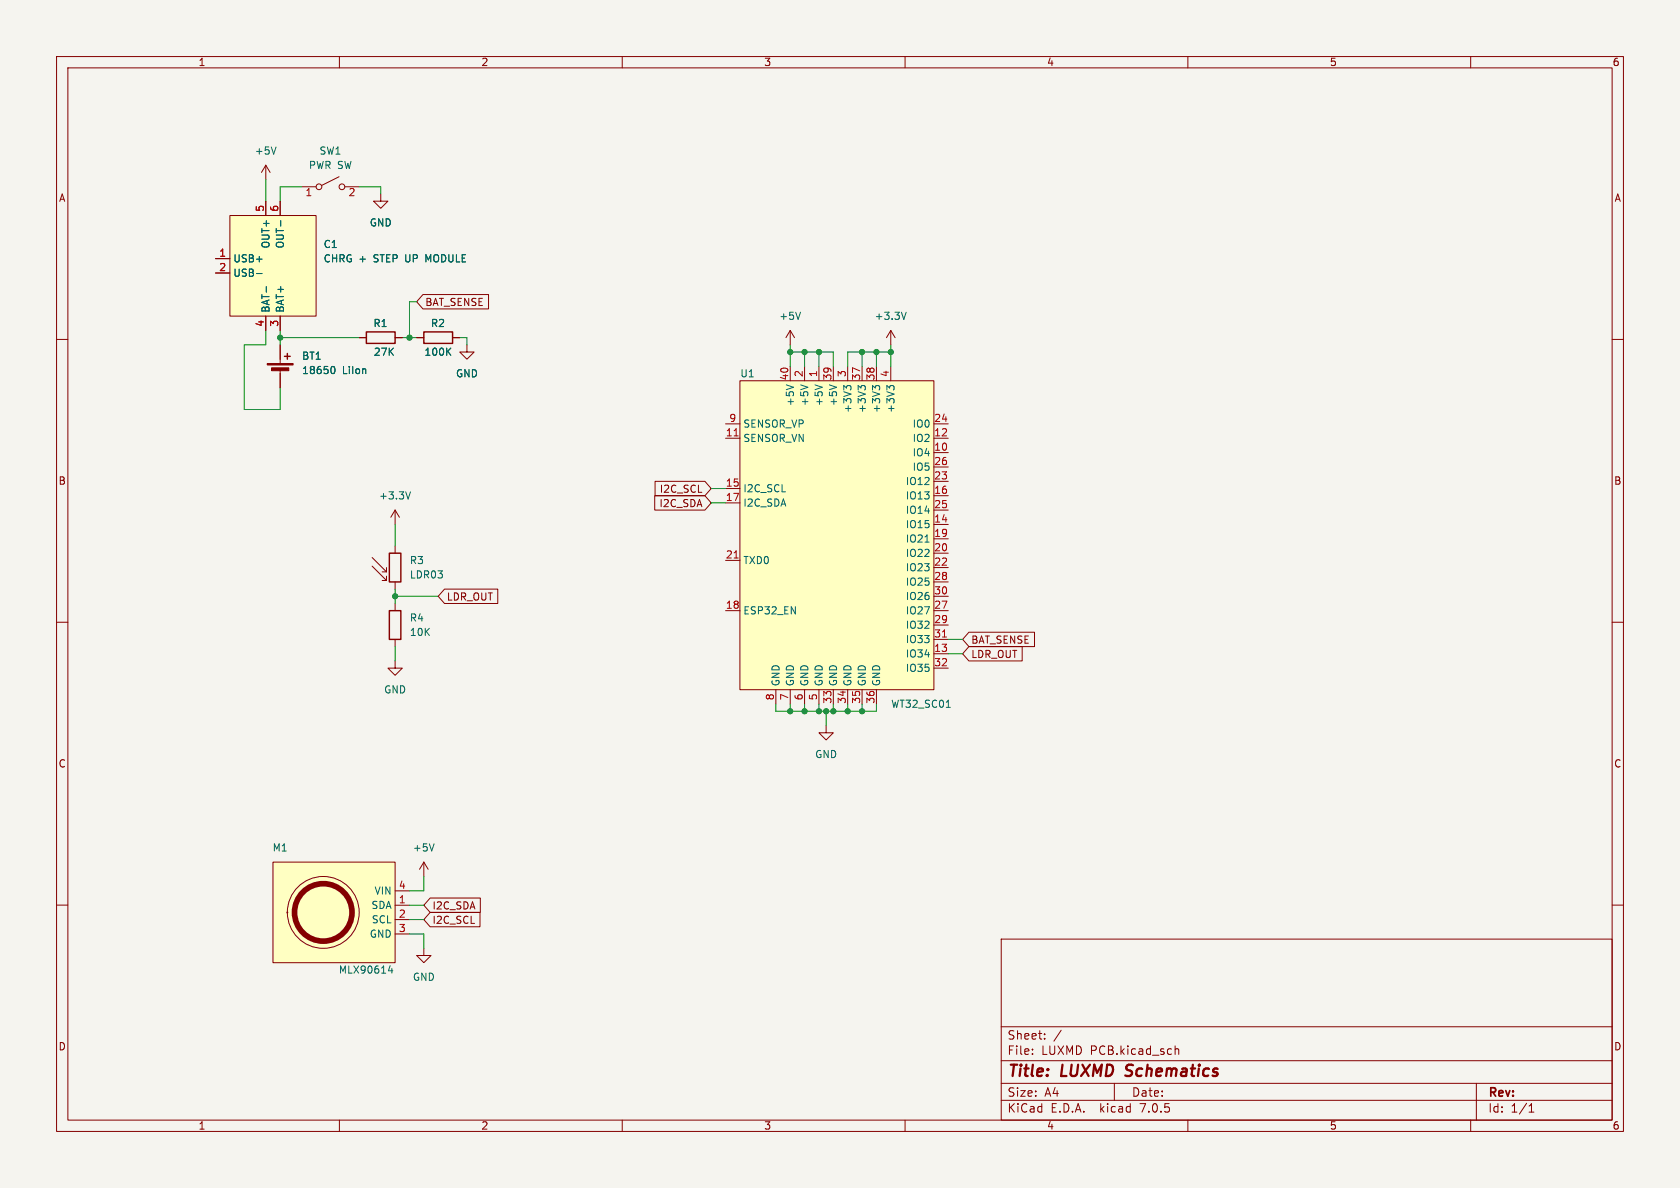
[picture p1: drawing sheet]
<svg xmlns="http://www.w3.org/2000/svg" width="297mm" height="210mm" viewBox="0 0 297 210" stroke-linecap="round" stroke-linejoin="round" font-family="sans-serif">
<path d="M0 0h297v210h-297z" fill="#f5f4ef" stroke="#f5f4ef" stroke-width=".18"/>
<g fill="none" stroke="#840000" stroke-width=".18">
<path d="M10 10h277v190h-277zM12 12h273v186h-273zM60 10v2M110 10v2M160 10v2M210 10v2M260 10v2M40.6 38.1h15.3v17.8h-15.3zM47 29.2v2.6M47 35.6v2.5M47 29.2l-.8 1.3M47 29.2l.8 1.3"/>
<path d="M49.5 35.6v2.5M53.3 33h2.6M59.9 31.2l-3 1.6M61 33h2.5M67.3 34.3v1.3h1.3l-1.3 1.2-1.3-1.2h1.3M10 60h2M38.1 45.7h2.5M38.1 48.3h2.5M47 55.9v2.5M49.5 55.9v2.5M63.5 59.7h1.3M69.8 59.7h1.3"/>
<path d="M73.7 59.7h1.2M74.8 52.1h11.6v2.5h-11.6l-1.1-1.3zM80 59.7h1.3M139.7 58.4l-.8 1.3M139.7 58.4v2.6M139.7 58.4l.8 1.3M157.5 58.4l-.8 1.3M157.5 58.4v2.6M157.5 58.4l.7 1.3M285 60h2M49.5 61v3.3M49.5 65.3v3.3"/>
<path d="M82.5 61v1.2h1.3l-1.3 1.3-1.2-1.3h1.2M128.3 77.5h2.5M128.3 74.9h2.5M130.8 67.3h34.3v54.6h-34.3zM139.7 64.8v2.5M142.2 64.8v2.5M144.8 64.8v2.5M147.3 64.8v2.5M149.9 64.8v2.5M152.4 64.8v2.5M154.9 64.8v2.5M157.5 64.8v2.5"/>
<path d="M165.1 77.5h2.5M165.1 74.9h2.5M65.8 98.6l2.5 2.5M69.8 90.2l-.7 1.2M69.8 90.2v2.5M69.8 96.5v1.3M69.8 90.2l.8 1.2M115.7 87.6h8.9l1.1 1.3-1.1 1.3h-8.9zM115.8 85.1h8.8l1.1 1.3-1.1 1.2h-8.8zM128.3 86.4h2.5M128.3 88.9h2.5M128.3 99.1h2.5"/>
<path d="M165.1 80h2.5M165.1 92.7h2.5M165.1 87.6h2.5M165.1 95.3h2.5M165.1 97.8h2.5M165.1 85.1h2.5M165.1 90.2h2.5M165.1 82.6h2.5M10 110h2M65.8 100.1l2.5 2.5M67.6 102.6h.7M67.6 101.1h.7"/>
<path d="M68.3 100.3v.8M68.3 101.9v.7M69.8 116.8v1.3h1.3l-1.3 1.3-1.2-1.3h1.2M69.8 102.9v1.2M69.8 106.7v1.3M69.8 113v1.3M78.6 104.1h9.4v2.6h-9.4l-1.1-1.3zM128.3 108h2.5M165.1 115.6h2.5M165.1 108h2.5M165.1 100.3h2.5M165.1 102.9h2.5"/>
<path d="M165.1 110.5h2.5M165.1 105.4h2.5M165.1 113h2.5M165.1 118.1h2.5M171.3 114.3h9.4v2.5h-9.4l-1.1-1.2zM171.3 111.8h11.6v2.5h-11.6l-1.1-1.3zM285 110h2M137.2 121.9v2.6M139.7 121.9v2.6M142.2 121.9v2.6M144.8 121.9v2.6M146 128.3v1.2h1.3l-1.3 1.3-1.2-1.3h1.2"/>
<path d="M147.3 121.9v2.6M149.9 121.9v2.6M152.4 121.9v2.6M154.9 121.9v2.6M10 160h2M48.3 152.4h21.5v17.8h-21.5zM69.8 157.5h2.6M74.9 152.4l-.7 1.3M74.9 152.4v2.5M74.9 152.4l.8 1.3M76 158.7h8.9v2.6h-8.9l-1.1-1.3zM285 160h2"/>
<path d="M69.8 160h2.6M69.8 162.6h2.6M69.8 165.1h2.6M74.9 167.6v1.3h1.3l-1.3 1.3-1.2-1.3h1.2M76 161.3h8.9v2.5h-8.9l-1.1-1.2zM177 166h108v32h-108zM60 198v2M110 198v2M160 198v2M177 194.5h108M177 191.5h108M177 187.5h108"/>
<path d="M177 181.5h108M182.5 186.3v.1M182.5 185.5v.1M184.7 183.6v.1M184.7 182.8v.1M187.6 182.1l-1.3 2M197 191.5v3M207.7 184.9v1.5M207.7 185.5l.3-.1 .3 .1 .1 .9M210 198v2M260 198v2M261 191.5v6.5"/>
<path d="M270.3 196.6h.9M270.3 195.5l.4-.4v1.5"/>
<circle cx="56.4" cy="33" r=".51"/>
<circle cx="60.5" cy="33" r=".51"/>
<circle cx="57.1" cy="161.3" r="6.3"/>
</g>
<g fill="none" stroke="#006464" stroke-width=".18">
<path d="M48.8 26l-.4 1.2M49.6 39v1M45.4 48.4h.9M47.1 50.7v.9M141.5 55.2l-.4 1.3M160.2 55.2l-.4 1.3M58.8 64.8a.68 .68 0 0 1 .4 .6 .68 .68 0 0 1-.4 .6M149.7 68.6l-.5-.4v.7M149.7 68.4l.2-.2h.3l.2 .2M152.2 68.4l.2-.2h.3l.3 .2M152.2 68.6l-.5-.4v.7M154.7 68.4l.3-.2h.3l.2 .2"/>
<path d="M154.7 68.6l-.5-.4v.7M157.3 68.4l.2-.2h.3l.3 .2M157.3 68.6l-.5-.4v.7M72.6 86.9l-.5 1.3M163.5 95.8h.7M167.3 125h.7M76.7 149.2l-.4 1.2M69 170.7l-.3 .9h.8M69.3 171.2v.8"/>
</g>
<g fill="#ffffc2" stroke="#ffffc2" stroke-width=".18">
<path d="M40.6 38.1h15.3v17.8h-15.3z"/>
<path d="M48.3 152.4h21.5v17.8h-21.5z"/>
<path d="M130.8 67.3h34.3v54.6h-34.3z"/>
</g>
<g fill="#840000" stroke="#840000" stroke-width=".18">
<path d="M47.2 64.3h4.6v.2h-4.6z"/>
<path d="M48 65h3.1v.5h-3.1z"/>
<circle cx="50.8" cy="161.3" r=".08"/>
</g>
<path d="M64.8 58.7h5v2h-5zM74.9 58.7h5.1v2h-5.1zM50.3 63h1M50.8 62.5v1M68.8 97.8h2.1v5.1h-2.1zM68.8 108h2.1v5h-2.1z" fill="none" stroke="#840000" stroke-width=".25"/>
<circle cx="57.1" cy="161.3" r="5.1" fill="none" stroke="#840000" stroke-width="1"/>
<path d="M129.8 77.1h.7M129.8 98.6h.7M166.6 112.6h.7" fill="none" stroke="#a90000" stroke-width=".18"/>
<g fill="none" stroke="#009600" stroke-width=".18">
<path d="M47 31.8v3.8M53.3 33h-3.8v2.6M63.5 33h3.8v1.3M47 58.4v2.6h-3.8v11.4h6.3v-3.8M49.5 58.4v2.6M49.5 59.7h14M71.1 59.7h2.6M73.7 53.3h-1.3v6.4M81.3 59.7h1.2v1.3M139.7 62.2h7.6v2.6M139.7 61v3.8M142.2 62.2v2.6"/>
<path d="M144.8 62.2v2.6M152.4 62.2v2.6M154.9 62.2v2.6M157.5 62.2h-7.6v2.6M157.5 61v3.8M69.8 92.7v3.8M125.7 88.9h2.6M125.7 86.4h2.6M69.8 104.1v2.6M69.8 114.3v2.5M69.8 105.4h7.7M167.6 115.6h2.6"/>
<path d="M167.6 113h2.6M137.2 124.5v1.2h17.7v-1.2M139.7 124.5v1.2M142.2 124.5v1.2M144.8 124.5v1.2M146 125.7v2.6M147.3 124.5v1.2M149.9 124.5v1.2M152.4 124.5v1.2M74.9 154.9v2.6h-2.5M72.4 165.1h2.5v2.5M72.4 162.6h2.5"/>
<path d="M72.4 160h2.5"/>
</g>
<g fill="#009600" stroke="#009600" stroke-width=".18">
<circle cx="146" cy="125.7" r=".46"/>
<circle cx="147.3" cy="125.7" r=".46"/>
<circle cx="144.8" cy="125.7" r=".46"/>
<circle cx="69.8" cy="105.4" r=".46"/>
<circle cx="49.5" cy="59.7" r=".46"/>
<circle cx="72.4" cy="59.7" r=".46"/>
<circle cx="152.4" cy="62.2" r=".46"/>
<circle cx="142.2" cy="125.7" r=".46"/>
<circle cx="139.7" cy="125.7" r=".46"/>
<circle cx="144.8" cy="62.2" r=".46"/>
<circle cx="154.9" cy="62.2" r=".46"/>
<circle cx="157.5" cy="62.2" r=".46"/>
<circle cx="149.9" cy="125.7" r=".46"/>
<circle cx="152.4" cy="125.7" r=".46"/>
<circle cx="142.2" cy="62.2" r=".46"/>
<circle cx="139.7" cy="62.2" r=".46"/>
</g>
<g font-size="2.8" fill="#840000">
<text x="178" y="190.8">Title:</text>
<text x="187.5" y="190.8">LUXMD</text>
<text x="199.5" y="190.8">Schematics</text>
</g>
<g font-size="2.1" fill="#840000">
<text x="178" y="183.9">Sheet:</text>
<text x="178" y="186.6">File:</text>
<text x="184" y="186.6">LUXMD PCB.kicad_sch</text>
<text x="178" y="196.8">KiCad</text>
<text x="178" y="194">Size:</text>
<text x="184.6" y="194">A4</text>
<text x="185.7" y="196.8">E.D.A.</text>
<text x="194.4" y="196.8">kicad</text>
<text x="200" y="194">Date:</text>
<text x="201.5" y="196.8">7.0.5</text>
<text x="263" y="194.2">Rev:</text>
<text x="263" y="196.8">Id:</text>
<text x="267" y="196.8">1/1</text>
</g>
<g font-size="1.8" fill="#840000">
<text x="35" y="11.8">1</text>
<text x="85" y="11.8">2</text>
<text x="135" y="11.8">3</text>
<text x="185" y="11.8">4</text>
<text x="235" y="11.8">5</text>
<text x="285" y="11.8">6</text>
<text x="10.4" y="35.8">A</text>
<text x="285.4" y="35.8">A</text>
<text x="75.1" y="54.3">BAT_SENSE</text>
<text x="10.3" y="85.8">B</text>
<text x="116.6" y="89.8">I2C_SDA</text>
<text x="116.6" y="87.3">I2C_SCL</text>
<text x="285.3" y="85.8">B</text>
<text x="78.9" y="106.3">LDR_OUT</text>
<text x="171.6" y="113.9">BAT_SENSE</text>
<text x="171.6" y="116.5">LDR_OUT</text>
<text x="10.3" y="135.8">C</text>
<text x="285.3" y="135.8">C</text>
<text x="76.4" y="160.9">I2C_SDA</text>
<text x="76.4" y="163.5">I2C_SCL</text>
<text x="10.3" y="185.8">D</text>
<text x="285.3" y="185.8">D</text>
<text x="35" y="199.8">1</text>
<text x="85" y="199.8">2</text>
<text x="135" y="199.8">3</text>
<text x="185" y="199.8">4</text>
<text x="235" y="199.8">5</text>
<text x="285" y="199.8">6</text>
</g>
<g font-size="1.8" fill="#006464">
<text x="45" y="27.5">+5V</text>
<text x="56.4" y="27.5">SW1</text>
<text x="54.5" y="30">PWR SW</text>
<text x="65.3" y="40.2">GND</text>
<text x="41.1" y="46.5">USB+</text>
<text x="47.8" y="43.9" transform="rotate(-90 47.8 43.9)">OUT+</text>
<text x="50.4" y="43.9" transform="rotate(-90 50.4 43.9)">OUT-</text>
<text x="57.2" y="44">C1</text>
<text x="57.2" y="46.5">CHRG +</text>
<text x="66.1" y="46.5">STEP UP</text>
<text x="75.4" y="46.5">MODULE</text>
<text x="41.1" y="49.1">USB-</text>
<text x="47.8" y="55.4" transform="rotate(-90 47.8 55.4)">BAT-</text>
<text x="50.4" y="55.4" transform="rotate(-90 50.4 55.4)">BAT+</text>
<text x="66" y="58">R1</text>
<text x="76.1" y="58">R2</text>
<text x="137.7" y="56.7">+5V</text>
<text x="154.6" y="56.7">+3.3V</text>
<text x="53.3" y="63.8">BT1</text>
<text x="66" y="63.1">27K</text>
<text x="75" y="63.1">100K</text>
<text x="53.3" y="66.3">18650</text>
<text x="60.5" y="66.3">LiIon</text>
<text x="80.6" y="66.9">GND</text>
<text x="130.8" y="66.9">U1</text>
<text x="140.5" y="71.8" transform="rotate(-90 140.5 71.8)">+5V</text>
<text x="143.1" y="71.8" transform="rotate(-90 143.1 71.8)">+5V</text>
<text x="145.6" y="71.8" transform="rotate(-90 145.6 71.8)">+5V</text>
<text x="148.1" y="71.8" transform="rotate(-90 148.1 71.8)">+5V</text>
<text x="131.3" y="75.8">SENSOR_VP</text>
<text x="150.7" y="73" transform="rotate(-90 150.7 73)">+3V3</text>
<text x="153.2" y="73" transform="rotate(-90 153.2 73)">+3V3</text>
<text x="155.8" y="73" transform="rotate(-90 155.8 73)">+3V3</text>
<text x="158.3" y="73" transform="rotate(-90 158.3 73)">+3V3</text>
<text x="161.3" y="75.8">IO0</text>
<text x="131.3" y="78.3">SENSOR_VN</text>
<text x="161.3" y="80.8">IO4</text>
<text x="161.3" y="78.3">IO2</text>
<text x="161.3" y="83.4">IO5</text>
<text x="66.9" y="88.5">+3.3V</text>
<text x="131.3" y="87.2">I2C_SCL</text>
<text x="131.3" y="89.7">I2C_SDA</text>
<text x="160.1" y="88.5">IO13</text>
<text x="160.1" y="85.9">IO12</text>
<text x="160.1" y="93.5">IO15</text>
<text x="160.1" y="91">IO14</text>
<text x="72.4" y="99.9">R3</text>
<text x="131.3" y="99.9">TXD0</text>
<text x="160.1" y="96.1">IO21</text>
<text x="160.1" y="98.6">IO22</text>
<text x="160.1" y="101.2">IO23</text>
<text x="72.4" y="102.4">LDR03</text>
<text x="160.1" y="103.7">IO25</text>
<text x="160.1" y="106.2">IO26</text>
<text x="72.4" y="110">R4</text>
<text x="72.4" y="112.6">10K</text>
<text x="131.3" y="108.8">ESP32_EN</text>
<text x="160.1" y="108.8">IO27</text>
<text x="160.1" y="111.3">IO32</text>
<text x="160.1" y="113.9">IO33</text>
<text x="160.1" y="116.4">IO34</text>
<text x="160.1" y="118.9">IO35</text>
<text x="67.9" y="122.7">GND</text>
<text x="138" y="121.4" transform="rotate(-90 138 121.4)">GND</text>
<text x="140.5" y="121.4" transform="rotate(-90 140.5 121.4)">GND</text>
<text x="143.1" y="121.4" transform="rotate(-90 143.1 121.4)">GND</text>
<text x="145.6" y="121.4" transform="rotate(-90 145.6 121.4)">GND</text>
<text x="148.1" y="121.4" transform="rotate(-90 148.1 121.4)">GND</text>
<text x="150.7" y="121.4" transform="rotate(-90 150.7 121.4)">GND</text>
<text x="153.2" y="121.4" transform="rotate(-90 153.2 121.4)">GND</text>
<text x="155.8" y="121.4" transform="rotate(-90 155.8 121.4)">GND</text>
<text x="157.5" y="125.3">WT32_SC01</text>
<text x="144.1" y="134.2">GND</text>
<text x="48.1" y="150.7">M1</text>
<text x="72.9" y="150.7">+5V</text>
<text x="65.6" y="160.8">SDA</text>
<text x="66.2" y="158.3">VIN</text>
<text x="65.3" y="165.9">GND</text>
<text x="65.7" y="163.4">SCL</text>
<text x="59.8" y="172.3">MLX90614</text>
<text x="72.9" y="173.5">GND</text>
</g>
<g font-size="1.8" fill="#a90000">
<text x="53.9" y="34.9">1</text>
<text x="61.6" y="34.9">2</text>
<text x="46.7" y="37.5" transform="rotate(-90 46.7 37.5)">5</text>
<text x="49.3" y="37.5" transform="rotate(-90 49.3 37.5)">6</text>
<text x="38.7" y="45.5">1</text>
<text x="38.7" y="48">2</text>
<text x="46.7" y="57.8" transform="rotate(-90 46.7 57.8)">4</text>
<text x="49.3" y="57.8" transform="rotate(-90 49.3 57.8)">3</text>
<text x="139.4" y="67.3" transform="rotate(-90 139.4 67.3)">40</text>
<text x="142" y="66.7" transform="rotate(-90 142 66.7)">2</text>
<text x="144.5" y="66.7" transform="rotate(-90 144.5 66.7)">1</text>
<text x="147.1" y="67.3" transform="rotate(-90 147.1 67.3)">39</text>
<text x="149.6" y="66.7" transform="rotate(-90 149.6 66.7)">3</text>
<text x="152.1" y="67.3" transform="rotate(-90 152.1 67.3)">37</text>
<text x="154.7" y="67.3" transform="rotate(-90 154.7 67.3)">38</text>
<text x="157.2" y="66.7" transform="rotate(-90 157.2 66.7)">4</text>
<text x="128.3" y="77.2">11</text>
<text x="128.9" y="74.7">9</text>
<text x="165.1" y="77.2">12</text>
<text x="165.1" y="74.7">24</text>
<text x="165.1" y="79.8">10</text>
<text x="165.1" y="82.3">26</text>
<text x="128.3" y="86.1">15</text>
<text x="128.3" y="88.6">17</text>
<text x="165.1" y="87.4">16</text>
<text x="165.1" y="84.8">23</text>
<text x="165.1" y="89.9">25</text>
<text x="165.1" y="92.5">14</text>
<text x="165.1" y="95">19</text>
<text x="128.3" y="98.8">21</text>
<text x="165.1" y="97.5">20</text>
<text x="165.1" y="100.1">22</text>
<text x="128.3" y="107.7">18</text>
<text x="165.1" y="107.7">27</text>
<text x="165.1" y="102.6">28</text>
<text x="165.1" y="105.2">30</text>
<text x="165.1" y="110.2">29</text>
<text x="165.1" y="112.8">31</text>
<text x="165.1" y="115.3">13</text>
<text x="165.1" y="117.9">32</text>
<text x="136.9" y="123.9" transform="rotate(-90 136.9 123.9)">8</text>
<text x="139.4" y="123.9" transform="rotate(-90 139.4 123.9)">7</text>
<text x="142" y="123.9" transform="rotate(-90 142 123.9)">6</text>
<text x="144.5" y="123.9" transform="rotate(-90 144.5 123.9)">5</text>
<text x="147.1" y="124.5" transform="rotate(-90 147.1 124.5)">33</text>
<text x="149.6" y="124.5" transform="rotate(-90 149.6 124.5)">34</text>
<text x="152.1" y="124.5" transform="rotate(-90 152.1 124.5)">35</text>
<text x="154.7" y="124.5" transform="rotate(-90 154.7 124.5)">36</text>
<text x="70.5" y="159.8">1</text>
<text x="70.5" y="157.2">4</text>
<text x="70.5" y="162.3">2</text>
<text x="70.5" y="164.8">3</text>
</g>
</svg>
